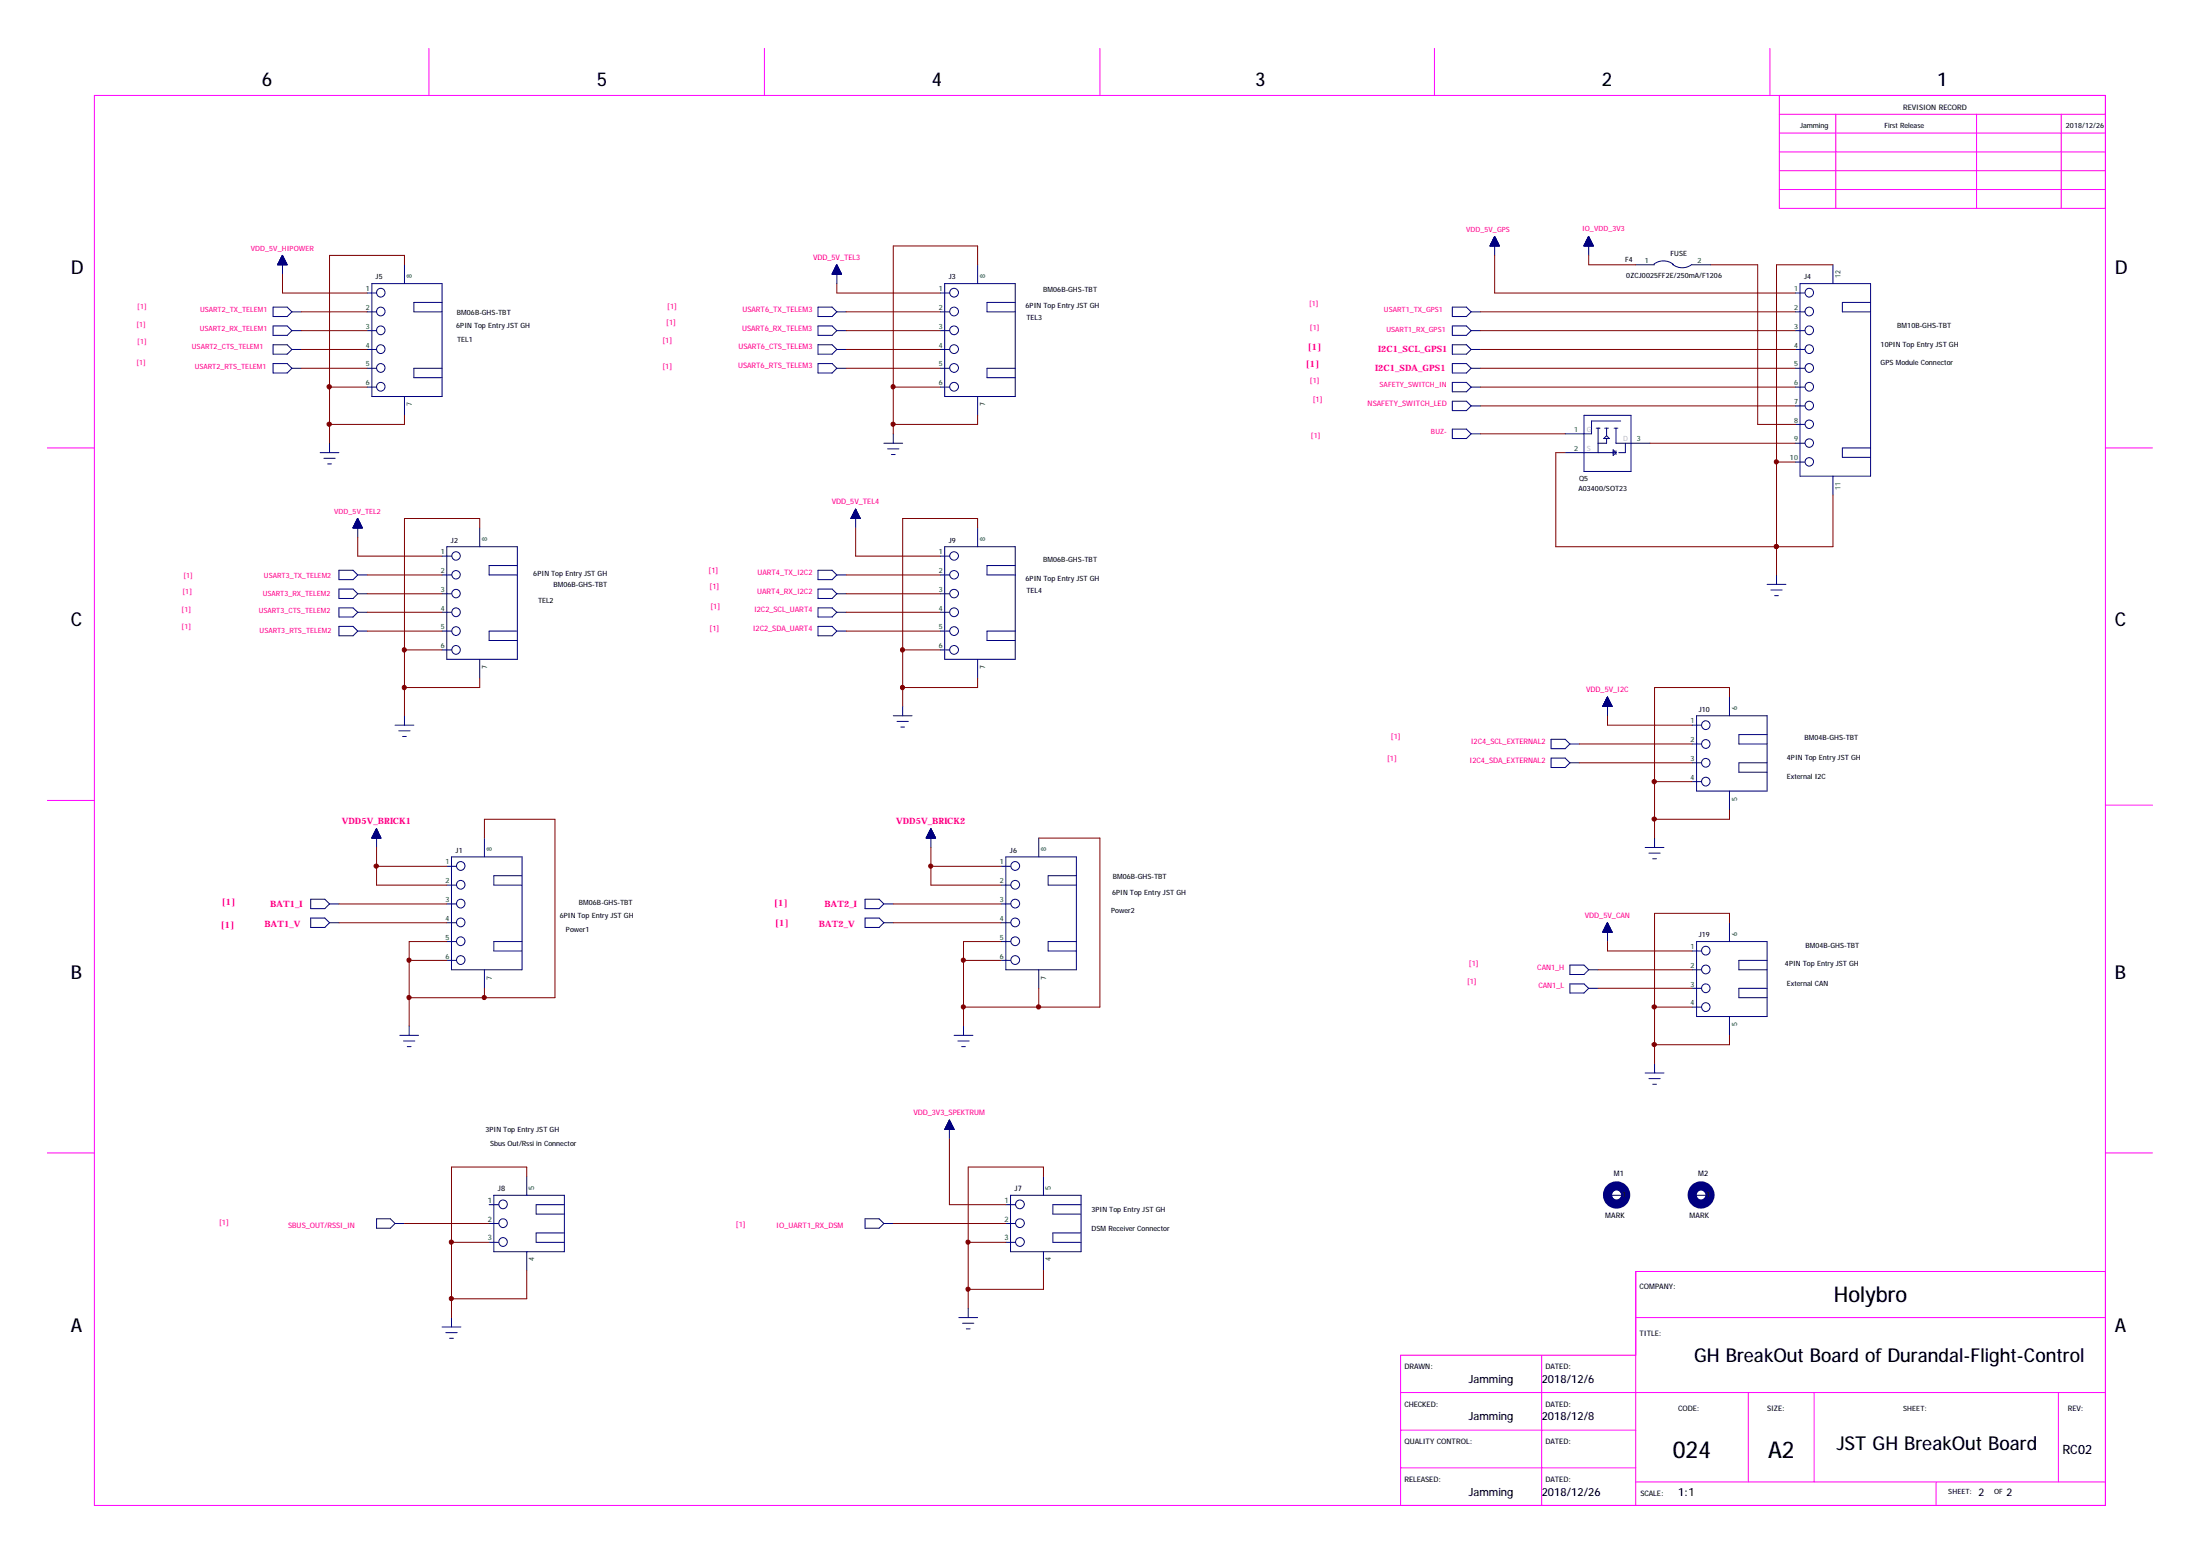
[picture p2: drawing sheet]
<svg xmlns="http://www.w3.org/2000/svg" width="297mm" height="210mm" viewBox="0 0 297 210" stroke-linecap="round" stroke-linejoin="round" font-family="sans-serif">
<g fill="none" stroke="#000080" stroke-width="1.2">
<circle cx="218.3" cy="161.3" r="1.23"/>
<circle cx="229.7" cy="161.3" r="1.22"/>
</g>
<g fill="none" stroke="#000080" stroke-width=".14">
<path d="M37.5 35.7h1.2M37.5 35.6h1.2M37.5 35.6h1.2v.1M37.5 35.5v.2M37.6 35.5h1.1M37.6 35.5h1.1v.2M37.6 35.4h1M37.6 35.4v.3M37.7 35.7v-.3h.9v.3M37.7 35.3h.9M37.7 35.3h.8v.4M37.7 35.2v.5"/>
<path d="M37.8 35.2h.7M37.8 35.7v-.5h.7v.5M37.8 35.1h.6M37.8 35.1h.6v.6M37.8 35v.7M37.8 35h.6M37.9 35h.5v.7M37.9 34.9h.4v.8M38 34.8h.3v.9M38 34.7v1M38 34.7h.3M38 34.6h.2v1.1"/>
<path d="M38 34.6v1.1M38.1 34.6h.1M38.1 34.6h.1v1.1M38.1 34.5v1.2M38.1 34.5h.1M38.1 34.5l.7 1.2h-1.3M38.1 34.5v2.5M38.1 34.5l-.6 1.2M38.3 34.8h-.4v.9M38.4 34.9h-.5v.8M49.6 39.6h1.2M50.2 38.3h9.5v15.2h-9.5z"/>
<path d="M54.6 35.7v2.6M112.4 37v-.1h1.2v.1M112.4 36.9h1.2M112.4 36.8h1.1v.2M112.5 36.8h1v.2M112.5 36.7h1M112.5 36.7v.3M112.5 37v-.4h1v.4M112.6 36.6h.8M112.6 36.5h.8v.5M112.6 36.5v.5M112.6 36.5h.8"/>
<path d="M112.6 37v-.6h.7v.6M112.6 36.4h.7M112.7 36.3h.6v.7M112.7 36.3h.5v.7M112.8 36.1h.4v.9M112.8 36.1v.9M112.8 36.1h.4M112.8 36h.3v1M112.8 36v1M112.9 36h.2M112.9 35.9h.2v1.1M112.9 35.9v1.1"/>
<path d="M112.9 35.9h.2M112.9 35.8h.1v1.2M113 35.7v2.6M113 35.7l-.6 1.3M113 35.7l.6 1.3h-1.2M113 35.8l-.1 1.2M113.2 36.2h-.5v.8M113.2 36.3h-.5v.7M113.5 36.8h-1.1v.2M127 39.6h1.2M127.6 38.3h9.5v15.2h-9.5zM132 35.7v2.6"/>
<path d="M201.2 33.2v-.1h1.2v.1M201.2 33.1h1.2M201.3 33h1.1v.2M201.3 33v.2M201.3 33h1.1M201.3 32.9h1v.3M201.3 32.9v.3M201.3 32.9h1M201.3 33.2v-.4h1v.4M201.4 32.8h.8M201.4 32.7h.8v.5M201.5 33.2v-.6h.7v.6"/>
<path d="M201.5 32.6h.6M201.5 32.5h.6v.7M201.5 32.5v.7M201.5 32.5h.6M201.5 32.4h.6v.8M201.5 32.4v.8M201.6 32.4h.5M201.6 32.3h.4v.9M201.6 32.3v.9M201.6 32.3h.4M201.7 32.2h.3v1M201.7 32.1h.2v1.1"/>
<path d="M201.8 32v1.2M201.8 31.9v2.6M201.8 31.9l-.6 1.3h1.2M201.8 31.9l.6 1.3M201.8 32h.1M201.9 32.1h-.2v1.1M201.9 32.2h-.2v1M202.2 32.7h-.8v.5M213.9 33.2v-.1h1.2v.1M213.9 33.1h1.2M213.9 33h1.2v.2M213.9 33v.2"/>
<path d="M214 33h1M214 32.9h1v.3M214 32.9h1M214 32.9v.3M214 33.2v-.4h.9v.4M214 32.8h.9M214.1 32.7h.8v.5M214.1 32.7v.5M214.1 32.7h.8M214.1 33.2v-.6h.7v.6M214.2 32.6h.6M214.2 32.5h.6v.7"/>
<path d="M214.2 32.5v.7M214.2 32.5h.6M214.2 32.4h.6v.8M214.3 32.3h.4v.9M214.3 32.2h.3v1M214.3 32.2v1M214.4 32.2h.2M214.4 32.1h.2v1.1M214.4 32.1v1.1M214.4 32.1h.1M214.4 32h.1v1.2M214.4 32v1.2"/>
<path d="M214.5 32h.1M214.5 31.9l.6 1.3h-1.2M214.5 31.9v2.6M214.5 31.9l-.6 1.3M214.7 32.3h-.4v.9M214.7 32.4h-.5v.8M220.9 35.7h2.5M223.3 35.7a1.96 1.96 0 0 1 2.6 0M225.9 35.7h-.1a2.1 2.1 0 0 0 2.6 0M228.5 35.7h2.5M242.4 39.6h1.3M243 38.3h9.6v26h-9.6z"/>
<path d="M247.5 35.7v2.6M36.9 41.5h1.9l.6 .6-.6 .6h-1.9zM36.9 44h1.9l.6 .6-.6 .7h-1.9zM36.9 46.5h1.9l.6 .7-.6 .6h-1.9zM36.9 49.1h1.9l.6 .6-.6 .6h-1.9zM39.4 42.1h1.3M39.4 49.7h1.3M39.4 44.6h1.3M39.4 47.2h1.3M44.5 59.8v1.3M49.6 42.1h1.2M49.6 49.7h1.2"/>
<path d="M49.6 44.6h1.2M49.6 47.2h1.2M49.6 52.3h1.2M54.6 53.5v2.6M59.7 40.8h-3.8v1.3h3.8M59.7 49.7h-3.8v1.3h3.8M110.4 41.5h2l.6 .6-.6 .6h-2zM110.4 44h2l.6 .6-.6 .7h-2zM110.4 46.5h2l.6 .7-.6 .6h-2zM110.4 49.1h2l.6 .6-.6 .6h-2zM113 42.1h1.3M113 49.7h1.3"/>
<path d="M113 44.6h1.3M113 47.2h1.3M119.3 59.8h2.6M120.6 58.6v1.2M127 42.1h1.2M127 49.7h1.2M127 44.6h1.2M127 47.2h1.2M127 52.3h1.2M132 53.5v2.6M137.1 40.8h-3.8v1.3h3.8M137.1 49.7h-3.8v1.3h3.8"/>
<path d="M196.1 57.9h1.9l.6 .7-.6 .6h-1.9zM196.1 41.5h1.9l.6 .6-.6 .6h-1.9zM196.1 44h1.9l.6 .6-.6 .7h-1.9zM196.1 46.5h1.9l.6 .7-.6 .6h-1.9zM196.1 49.1h1.9l.6 .6-.6 .6h-1.9zM196.1 51.6h1.9l.6 .7-.6 .6h-1.9zM196.1 54.2h1.9l.6 .6-.6 .6h-1.9zM198.6 42.1h1.3M198.6 49.7h1.3M198.6 44.6h1.3M198.6 47.2h1.3M198.6 52.3h1.3"/>
<path d="M198.6 54.8h1.3M198.6 58.6h1.3M213.9 56.1h6.3v7.5h-6.3zM215.5 57.8h.5M215.8 57.8v3.3M216.5 59.2l.4-.4 .4 .4zM216.7 57.8h.5M216.9 59.2v.6h-1.1M216.9 57.8v1M217.9 57.8h.5M218.2 57.8v2h4.6M218.8 56.8h-3.9v1.8h-3.6"/>
<path d="M219.5 59.8v1.3h-.9M242.4 42.1h1.3M242.4 49.7h1.3M242.4 44.6h1.3M242.4 47.2h1.3M242.4 52.3h1.3M242.4 54.8h1.3M242.4 57.3h1.3M242.4 59.8h1.3M252.6 40.8h-3.8v1.3h3.8M43.2 61.1h2.6M43.7 61.9h1.6"/>
<path d="M44.2 62.6h.5M45.8 77h1.9l.6 .6-.6 .6h-1.9zM45.8 79.5h1.9l.6 .7-.6 .6h-1.9zM47.7 71.2l1.2 .1M47.7 71.2v.1M47.7 71.2h1.2M47.7 71.3v-.2h1.2v.2M47.8 71h1M47.8 71h1v.3M47.8 70.9h.9v.4M47.8 70.8h.9M47.8 70.9v.4"/>
<path d="M47.9 71.3v-.5h.8v.5M47.9 70.8h.8M47.9 70.7h.7v.6M47.9 70.7v.6M48 70.7h.6M48 70.6h.6v.7M48 70.5v.8M48 70.5h.6M48 70.5h.6v.8M48.1 70.4h.4v.9M48.1 70.3h.3v1M48.1 70.2v1.1"/>
<path d="M48.2 70.2h.2M48.2 70.2h.2v1.1M48.2 70.2v1.1M48.2 70.2h.1M48.2 70.1h.1v1.2M48.2 70v1.3M48.3 70h.1M48.3 77.6h1.3M48.3 70v2.5M48.3 70l-.6 1.3M48.3 70l.6 1.3h-1.2M48.5 70.3h-.4v1"/>
<path d="M48.5 70.5h-.5v.8M48.8 71h-1v.3M59.7 77.6h1.3M59.7 75.1h1.3M60.3 73.8h9.5v15.2h-9.5zM64.8 71.3v2.5M69.8 76.3h-3.8v1.3h3.8M110.4 77h2l.6 .6-.6 .6h-2zM110.4 79.5h2l.6 .7-.6 .6h-2zM113 77.6h1.3M114.9 69.9l1.2 .1M114.9 69.9v.1"/>
<path d="M114.9 69.9h1.2M115 70v-.2h1.1v.2M115 69.8h1M115 69.7h1v.3M115.1 69.7h.9v.3M115.1 69.6v.4M115.1 69.6h.9M115.1 70v-.5h.8v.5M115.1 69.5h.8M115.1 69.4h.8v.6M115.1 69.4v.6M115.2 69.4h.7"/>
<path d="M115.2 69.3h.6v.7M115.3 69.2h.5v.8M115.3 69.1h.4v.9M115.3 69.1v.9M115.4 69.1h.3M115.4 69h.3v1M115.4 69v1M115.4 69h.3M115.4 68.9h.2v1.1M115.4 68.9v1.1M115.4 68.9h.2M115.5 68.8h.1v1.2"/>
<path d="M115.5 68.7v2.6M115.5 68.7l-.6 1.3M115.5 68.7l.7 1.3h-1.3M115.5 68.8v1.2M115.7 69.2h-.4v.8M115.8 69.3h-.6v.7M116 69.7h-1v.3M119.8 60.6h1.6M120.4 61.4h.5M127 77.6h1.2M127 75.1h1.2M127.6 73.8h9.5v15.2h-9.5z"/>
<path d="M132 71.3v2.5M137.1 76.3h-3.8v1.3h3.8M211.3 61.1h6.9M217.8 60.7l.4 .4-.4 .4zM218.2 60.8v.6M238.6 78.9h2.5M239.1 79.6h1.5M239.9 77.6v1.3M242.4 62.4h1.3M247.5 64.3v2.5M252.6 60.5h-3.8v1.2h3.8M45.8 82.1h1.9l.6 .5-.6 .7h-1.9z"/>
<path d="M45.8 84.6h1.9l.6 .6-.6 .6h-1.9zM48.3 85.2h1.3M48.3 80.2h1.3M48.3 82.6h1.3M53.3 97.9h2.6M53.8 98.7h1.6M54.4 99.4h.5M54.6 96.6v1.3M59.7 85.2h1.3M59.7 80.2h1.3M59.7 82.6h1.3M59.7 87.7h1.3"/>
<path d="M64.8 89v2.5M69.8 85.2h-3.8v1.3h3.8M110.4 82.1h2l.6 .5-.6 .7h-2zM110.4 84.6h2l.6 .6-.6 .6h-2zM113 85.2h1.3M113 80.2h1.3M113 82.6h1.3M120.6 96.6h2.5M121.1 97.4h1.5M121.6 98.1h.5M121.9 95.3v1.3M127 85.2h1.2"/>
<path d="M127 80.2h1.2M127 82.6h1.2M127 87.7h1.2M132 89v2.5M137.1 85.2h-3.8v1.3h3.8M209.4 99.8h1.9l.7 .6-.7 .7h-1.9zM216.4 95.3h1.2M216.5 95.3h1.1M216.5 95.2h1.1v.1M216.5 95.2v.1M216.5 95.2h1.1M216.5 95.3v-.2h1.1v.2"/>
<path d="M216.5 95.1h1M216.6 95h.9v.3M216.6 94.9h.8v.4M216.6 94.9v.4M216.7 94.8h.7M216.7 95.3v-.5h.7v.5M216.7 94.8h.6M216.7 94.7h.6v.6M216.7 94.7v.6M216.7 94.7h.6M216.8 94.6h.5v.7M216.8 94.5h.4v.8"/>
<path d="M216.9 94.4h.3v.9M216.9 94.3v1M216.9 94.2v1.1M216.9 94.3h.3M216.9 94.3h.2v1M217 94.2h.1M217 94.2h.1v1.1M217 94.2v1.1M217 94.1v2.5M217 94.1l-.6 1.2M217 94.1l.7 1.2h-1.3M217.2 94.5h-.4v.8"/>
<path d="M217.3 94.5h-.5v.8M217.5 95h-.9v.3M228.5 97.9h1.2M229.1 96.6h9.5v10.2h-9.5zM233.5 94.1v2.5M238.6 99.2h-3.8v1.2h3.8M239.6 80.4h.5M50.2 113.1h1.2M50.2 113h1.2M50.2 113.1v-.1h1.2v.1M50.3 112.9h1.1M50.3 113.1v-.2h1v.2"/>
<path d="M50.3 112.8h1M50.4 113.1v-.4h.9v.4M50.4 112.7h.8M50.4 113.1v-.4h.8v.4M50.5 112.6h.7M50.5 113.1v-.5h.6v.5M50.5 112.5h.6M50.5 113.1v-.6h.6v.6M50.5 112.4h.6M50.6 112.3h.4M50.6 113.1v-.9h.4v.9M50.6 112.2h.4"/>
<path d="M50.7 112.1h.2M50.8 112h.1M50.8 111.9h.1M50.8 111.9v2.5M50.8 111.9l.6 1.2h-1.2M50.8 111.9l-.6 1.2M50.8 111.9v1.2M50.9 112.1h-.2v1M50.9 112v1.1M51 112.2h-.3v.9M51 112.1v1M51.1 112.4h-.5v.7"/>
<path d="M51.1 112.3v.8M60.3 119.5h1.3M60.3 116.9h1.3M61 115.7h9.5v15.2h-9.5zM65.4 113.1v2.6M70.5 118.2h-3.8v1.3h3.8M125.1 113.1h1.2M125.1 113h1.2M125.1 113.1v-.1h1.1v.1M125.1 112.9h1.1M125.2 113.1v-.2h1v.2M125.2 112.8h1"/>
<path d="M125.2 113.1v-.4h1v.4M125.3 112.7h.8M125.3 113.1v-.4h.8v.4M125.3 112.6h.8M125.3 113.1v-.5h.7v.5M125.3 112.5h.7M125.4 113.1v-.6h.6v.6M125.4 112.4h.5M125.4 112.3h.5M125.5 113.1v-.9h.4v.9M125.5 112.2h.4M125.6 112.1h.2v1"/>
<path d="M125.6 112h.2M125.6 113.1v-1.2h.1v1.2M125.6 111.9h.1M125.7 111.9l.6 1.2h-1.2M125.7 111.9v2.5M125.7 111.9l-.6 1.2M125.8 112.1h-.2v1M125.8 112v1.1M125.8 112.2h-.3v.9M125.9 112.4h-.5v.7M125.9 112.3v.8M135.2 119.5h1.2"/>
<path d="M135.2 116.9h1.2M135.8 115.7h9.5v15.2h-9.5zM140.3 113.1v2.6M145.3 118.2h-3.8v1.3h3.8M209.4 102.3h1.9l.7 .7-.7 .6h-1.9zM212 100.4h1.2M212 103h1.2M222.1 114.4h2.6M222.6 115.2h1.6M223.1 115.9h.5M223.4 113.1v1.3M228.5 100.4h1.2"/>
<path d="M228.5 103h1.2M228.5 105.5h1.2M233.5 106.8v2.5M238.6 103h-3.8v1.2h3.8M42 121.4h1.9l.6 .6-.6 .7h-1.9zM42 123.9h1.9l.6 .7-.6 .6h-1.9zM44.5 122h1.3M44.5 124.6h1.3M54 139.8h2.5M55.2 138.5v1.3M60.3 127.1h1.3M60.3 122h1.3"/>
<path d="M60.3 124.6h1.3M60.3 129.6h1.3M65.4 130.9v2.5M70.5 127.1h-3.8v1.3h3.8M116.8 121.4h1.9l.6 .6-.6 .7h-1.9zM116.8 123.9h1.9l.6 .7-.6 .6h-1.9zM119.3 122h1.3M119.3 124.6h1.3M128.8 139.8h2.6M130.1 138.5v1.3M135.2 127.1h1.2M135.2 122h1.2"/>
<path d="M135.2 124.6h1.2M135.2 129.6h1.2M140.3 130.9v2.5M145.3 127.1h-3.8v1.3h3.8M212 130.3h1.9l.6 .6-.6 .6h-1.9zM212 132.8h1.9l.6 .6-.6 .6h-1.9zM214.5 130.9h1.3M214.5 133.4h1.3M216.4 125.7v.1M216.4 125.8h1.2M216.5 125.8v-.1h1.1v.1M216.5 125.7h1.1"/>
<path d="M216.5 125.6h1.1M216.5 125.6h1.1v.2M216.6 125.8v-.4h.9v.4M216.6 125.4h.9M216.6 125.3v.5M216.6 125.4h.8v.4M216.7 125.2v.6M216.7 125.3h.7v.5M216.7 125.3h.7M216.7 125.2h.6M216.7 125.1v.7M216.7 125.2h.6v.6"/>
<path d="M216.7 125.1h.6M216.8 125.1h.5v.7M216.8 124.9h.4v.9M216.9 124.8v1M216.9 124.9h.3v.9M216.9 124.7v1.1M216.9 124.8h.2v1M216.9 124.8h.3M217 124.6v1.2M217 124.6h.1v1.2M217 124.7h.1M217 124.6h.1"/>
<path d="M217 124.6v2.5M217 124.6l-.6 1.2M217 124.6l.7 1.2h-1.3M217.2 124.9h-.4v.9M217.3 125h-.5v.8M217.5 125.5h-1v.3M228.5 130.9h1.2M228.5 128.4h1.2M228.5 133.4h1.2M228.5 135.9h1.2M229.1 127.1h9.5v10.1h-9.5zM233.5 124.6v2.5"/>
<path d="M233.5 137.2v2.6M238.6 129.6h-3.8v1.3h3.8M238.6 133.4h-3.8v1.3h3.8M54.5 140.5h1.5M55 141.3h.5M71.1 158.8v2.5M127.6 152.5h1.2M127.6 152.4h1.2M127.6 152.3h1.1v.2M127.6 152.3v.2M127.7 152.3h1M127.7 152.5v-.3h1v.3"/>
<path d="M127.7 152.2h1M127.7 152.1h1v.4M127.7 152.1v.4M127.8 152.1h.8M127.8 152h.8v.5M127.8 151.9h.8M127.8 152v.5M127.8 152.5v-.6h.8v.6M127.8 151.9h.7M127.9 151.8h.6v.7M127.9 151.8v.7M127.9 151.8h.6"/>
<path d="M127.9 151.7h.5v.8M127.9 151.7v.8M128 151.7h.4M128 151.6h.4v.9M128 151.6v.9M128 151.6h.4M128.1 151.5h.3v1M128.1 151.4h.2v1.1M128.1 151.3h.1v1.2M128.1 151.3v1.2M128.2 151.2v2.5M128.2 151.2l-.6 1.3h1.2"/>
<path d="M128.2 151.2l.6 1.3M128.2 151.3h.1M128.3 151.4h-.2v1.1M129.3 140.5h1.6M129.8 141.3h.5M140.9 158.8v2.5M222.1 144.8h2.6M222.6 145.6h1.6M223.1 146.4h.5M223.4 143.6v1.2M50.8 164.5h1.9l.6 .7-.6 .6h-1.9zM53.3 165.2h1.3"/>
<path d="M59.7 179.1h2.5M60.2 179.9h1.5M61 177.9v1.2M66 162.6h1.3M66 167.7h1.3M66 165.2h1.3M66.7 161.3h9.5v7.7h-9.5zM71.1 169v2.5M76.2 162.6h-3.8v1.3h3.8M76.2 166.4h-3.8v1.3h3.8M116.8 164.5h1.9l.6 .7-.6 .6h-1.9zM119.3 165.2h1.3"/>
<path d="M129.5 177.9h2.5M130 178.6h1.5M130.5 179.4h.5M130.7 176.6v1.3M135.8 162.6h1.3M135.8 167.7h1.3M135.8 165.2h1.3M136.4 161.3h9.6v7.7h-9.6zM140.9 169v2.5M146 162.6h-3.8v1.3h3.8M146 166.4h-3.8v1.3h3.8M217 161.3h2.6"/>
<path d="M228.5 161.3h2.5M60.7 180.7h.5"/>
<circle cx="51.4" cy="39.5" r=".59"/>
<circle cx="128.8" cy="39.5" r=".59"/>
<circle cx="244.3" cy="39.5" r=".59"/>
<circle cx="51.4" cy="42" r=".59"/>
<circle cx="51.4" cy="49.7" r=".59"/>
<circle cx="51.4" cy="44.6" r=".59"/>
<circle cx="51.4" cy="52.2" r=".59"/>
<circle cx="51.4" cy="47.1" r=".59"/>
<circle cx="128.8" cy="42" r=".59"/>
<circle cx="128.8" cy="49.7" r=".59"/>
<circle cx="128.8" cy="47.1" r=".59"/>
<circle cx="128.8" cy="52.2" r=".59"/>
<circle cx="128.8" cy="44.6" r=".59"/>
<circle cx="244.3" cy="54.7" r=".59"/>
<circle cx="244.3" cy="42" r=".59"/>
<circle cx="244.3" cy="49.7" r=".59"/>
<circle cx="244.3" cy="47.1" r=".59"/>
<circle cx="244.3" cy="52.2" r=".59"/>
<circle cx="244.3" cy="44.6" r=".59"/>
<circle cx="244.3" cy="57.3" r=".57"/>
<circle cx="244.3" cy="59.8" r=".57"/>
<circle cx="61.6" cy="75" r=".57"/>
<circle cx="61.6" cy="77.6" r=".57"/>
<circle cx="128.8" cy="75" r=".58"/>
<circle cx="128.8" cy="77.6" r=".58"/>
<circle cx="244.3" cy="62.3" r=".57"/>
<circle cx="61.6" cy="85.2" r=".59"/>
<circle cx="61.6" cy="82.6" r=".59"/>
<circle cx="61.6" cy="87.7" r=".59"/>
<circle cx="61.6" cy="80.1" r=".57"/>
<circle cx="128.8" cy="85.2" r=".59"/>
<circle cx="128.8" cy="82.6" r=".59"/>
<circle cx="128.8" cy="87.7" r=".59"/>
<circle cx="128.8" cy="80.1" r=".58"/>
<circle cx="230.3" cy="97.9" r=".59"/>
<circle cx="62.2" cy="116.9" r=".59"/>
<circle cx="62.2" cy="119.4" r=".59"/>
<circle cx="137.1" cy="116.9" r=".59"/>
<circle cx="137.1" cy="119.4" r=".59"/>
<circle cx="230.3" cy="105.5" r=".59"/>
<circle cx="230.3" cy="100.4" r=".59"/>
<circle cx="230.3" cy="103" r=".59"/>
<circle cx="62.2" cy="129.6" r=".59"/>
<circle cx="62.2" cy="127" r=".59"/>
<circle cx="62.2" cy="124.5" r=".59"/>
<circle cx="62.2" cy="122" r=".59"/>
<circle cx="137.1" cy="124.5" r=".59"/>
<circle cx="137.1" cy="127.1" r=".59"/>
<circle cx="137.1" cy="129.6" r=".59"/>
<circle cx="137.1" cy="122" r=".59"/>
<circle cx="230.3" cy="135.9" r=".59"/>
<circle cx="230.3" cy="130.9" r=".59"/>
<circle cx="230.3" cy="133.4" r=".59"/>
<circle cx="230.3" cy="128.3" r=".59"/>
<circle cx="67.9" cy="167.6" r=".59"/>
<circle cx="67.9" cy="165.1" r=".59"/>
<circle cx="67.9" cy="162.6" r=".59"/>
<circle cx="137.7" cy="167.6" r=".59"/>
<circle cx="137.7" cy="165.1" r=".59"/>
<circle cx="137.7" cy="162.6" r=".59"/>
</g>
<g fill="none" stroke="#800000" stroke-width=".14">
<path d="M38.1 37v2.6h11.5M54.6 35.7v-1.2h-10.1v25.3M113 38.3v1.3h14M132 35.7v-2.5h-11.4v25.4M201.8 34.5v5.1h40.6M214.5 34.5v1.2h6.4M231 35.7h6.3v21.6h5.1M247.5 35.7h-7.6v41.9M40.7 42.1h8.9M40.7 44.6h8.9M40.7 47.2h8.9M40.7 49.7h8.9"/>
<path d="M44.5 52.3h5.1M54.6 56.1v1.2h-10.1M114.3 42.1h12.7M114.3 44.6h12.7M114.3 47.2h12.7M114.3 49.7h12.7M120.6 52.3h6.4M132 56.1v1.2h-11.4M199.9 52.3h42.5M199.9 58.6h11.4M199.9 54.8h42.5M199.9 42.1h42.5"/>
<path d="M199.9 44.6h42.5M199.9 47.2h42.5M199.9 49.7h42.5M222.8 59.8h19.6M48.3 72.5v2.6h11.4M49.6 77.6h10.1M64.8 71.3v-1.3h-10.2v26.6M114.3 77.6h12.7M115.5 71.3v3.8h11.5M132 71.3v-1.3h-10.1v25.3M211.3 61.1h-1.2v12.7h37.4v-7M239.9 62.4h2.5"/>
<path d="M49.6 82.6h10.1M49.6 85.2h10.1M49.6 80.2h10.1M54.6 87.7h5.1M64.8 91.5v1.3h-10.2M114.3 82.6h12.7M114.3 85.2h12.7M114.3 80.2h12.7M121.9 87.7h5.1M132 91.5v1.3h-10.1M217 96.6v1.3h11.5M233.5 94.1v-1.3h-10.1v20.3"/>
<path d="M50.8 116.9h9.5M50.8 114.4v5.1h9.5M65.4 113.1v-2.5h9.5v24.1h-19.7M125.7 116.9h9.5M125.7 114.4v5.1h9.5M140.3 113.1h8.2v22.8h-18.4M213.2 100.4h15.3M213.2 103h15.3M223.4 105.5h5.1M233.5 109.3v1.3h-10.1M45.8 122h14.5M45.8 124.6h14.5"/>
<path d="M55.2 129.6h5.1M60.3 127.1h-5.1v11.4M65.4 133.4v1.3M120.6 122h14.6M120.6 124.6h14.6M130.1 129.6h5.1M135.2 127.1h-5.1v11.4M140.3 133.4v2.5M215.8 130.9h12.7M215.8 133.4h12.7M217 127.1v1.3h11.5M223.4 135.9h5.1"/>
<path d="M233.5 124.6v-1.3h-10.1v20.3M233.5 139.8v1.2h-10.1M71.1 158.8v-1.3h-10.1v20.4M128.2 153.7v8.9h7.6M140.9 158.8v-1.3h-10.2v19.1M54.6 165.2h11.4M61 167.7h5M71.1 171.5v3.8h-10.1M120.6 165.2h15.2M130.7 167.7h5.1M140.9 171.5v2.5h-10.2"/>
</g>
<g fill="#800000" stroke="#800000" stroke-width=".14">
<circle cx="44.5" cy="52.2" r=".3"/>
<circle cx="54.6" cy="87.7" r=".29"/>
<circle cx="50.8" cy="116.9" r=".29"/>
<circle cx="55.2" cy="129.6" r=".29"/>
<circle cx="125.7" cy="116.9" r=".29"/>
<circle cx="130.1" cy="129.6" r=".29"/>
<circle cx="130.1" cy="135.9" r=".29"/>
<circle cx="140.2" cy="135.9" r=".29"/>
<circle cx="239.8" cy="62.3" r=".29"/>
<circle cx="44.5" cy="57.3" r=".29"/>
<circle cx="55.2" cy="134.6" r=".29"/>
<circle cx="54.6" cy="92.8" r=".29"/>
<circle cx="223.4" cy="105.5" r=".3"/>
<circle cx="223.4" cy="110.6" r=".29"/>
<circle cx="121.8" cy="87.7" r=".29"/>
<circle cx="121.8" cy="92.8" r=".29"/>
<circle cx="223.4" cy="135.9" r=".29"/>
<circle cx="223.4" cy="141" r=".29"/>
<circle cx="60.9" cy="167.7" r=".29"/>
<circle cx="239.8" cy="73.8" r=".29"/>
<circle cx="65.4" cy="134.6" r=".29"/>
<circle cx="60.9" cy="175.3" r=".29"/>
<circle cx="130.7" cy="167.7" r=".29"/>
<circle cx="120.6" cy="52.2" r=".29"/>
<circle cx="120.6" cy="57.3" r=".29"/>
<circle cx="130.7" cy="174" r=".29"/>
</g>
<g fill="none" stroke="#f0f" stroke-width=".14">
<path d="M12.7 12.9h271.6v190.3h-271.6zM57.9 6.5v6.4M103.2 6.5v6.4M148.5 6.5v6.4M193.7 6.5v6.4M239 6.5v6.4M240.2 12.9v15.2h44.1M240.2 15.4h44.1M240.2 18h44.1M247.9 15.4v12.7M266.9 15.4v12.7M278.3 15.4v12.7"/>
<path d="M240.2 20.5h44.1M240.2 23h44.1M240.2 25.6h44.1M6.4 60.5h6.3M284.3 60.5h6.3M6.4 108h6.3M284.3 108.7h6.3M6.4 155.6h6.3M284.3 155.6h6.3M220.9 177.9h63.4M284.3 171.6h-63.4v31.6M189.1 188h95.2"/>
<path d="M189.1 193.1h31.8M189.1 198.1h31.8M208.2 182.9v20.3M220.9 182.9h-31.8v20.3M236.1 188v12M244.9 188v12M277.9 188v12M220.9 200h63.4M261.4 200v3.2"/>
</g>
<text font-size="3.2" x="225.8" y="196.8">024</text>
<text font-size="3.1" x="238.7" y="196.8">A2</text>
<text font-size="2.9" x="247.6" y="175.8">Holybro</text>
<g font-size="2.6">
<text x="35.3" y="11.6">6</text>
<text x="80.6" y="11.6">5</text>
<text x="125.8" y="11.6">4</text>
<text x="169.5" y="11.6">3</text>
<text x="216.3" y="11.6">2</text>
<text x="261.5" y="11.6">1</text>
<text x="9.6" y="37">D</text>
<text x="285.5" y="37">D</text>
<text x="9.6" y="84.6">C</text>
<text x="285.5" y="84.6">C</text>
<text x="9.6" y="132.2">B</text>
<text x="285.5" y="132.2">B</text>
<text x="9.6" y="179.8">A</text>
<text x="285.5" y="179.8">A</text>
<text x="228.7" y="183.9">GH BreakOut Board of Durandal-Flight-Control</text>
<text x="248" y="195.7">JST GH BreakOut Board</text>
</g>
<text font-size="1.7" x="278.5" y="196.2">RC02</text>
<g font-size="1.5">
<text x="198.3" y="186.7">Jamming</text>
<text x="198.3" y="191.7">Jamming</text>
<text x="208.2" y="186.7">2018/12/6</text>
<text x="208.2" y="191.7">2018/12/8</text>
<text x="198.3" y="201.9">Jamming</text>
<text x="208.2" y="201.9">2018/12/26</text>
<text x="226.6" y="201.9">1:1</text>
</g>
<g font-size="1.4">
<text x="267.1" y="201.9">2</text>
<text x="270.9" y="201.9">2</text>
</g>
<g font-size="1.2" fill="#ff0080">
<text x="176.5" y="47.3">[1]</text>
<text x="186.1" y="47.6">I2C1_SCL_GPS1</text>
<text x="176.3" y="49.6">[1]</text>
<text x="185.7" y="50.1">I2C1_SDA_GPS1</text>
<text x="46.1" y="111.2">VDD5V_BRICK1</text>
<text x="121" y="111.2">VDD5V_BRICK2</text>
<text x="29.8" y="125.3">[1]</text>
<text x="29.9" y="122.1">[1]</text>
<text x="35.7" y="125.2">BAT1_V</text>
<text x="36.5" y="122.4">BAT1_I</text>
<text x="104.5" y="122.3">[1]</text>
<text x="104.6" y="124.9">[1]</text>
<text x="110.6" y="125.2">BAT2_V</text>
<text x="111.3" y="122.4">BAT2_I</text>
</g>
<g font-size="1">
<text x="243" y="17.3">Jamming</text>
<text x="254.4" y="17.3">First Release</text>
<text x="257" y="14.8">REVISION RECORD</text>
<text x="278.9" y="17.3">2018/12/26</text>
<text x="219.4" y="35.4">F4</text>
<text x="225.6" y="34.6">FUSE</text>
<text x="50.7" y="37.7">J5</text>
<text x="128.1" y="37.7">J3</text>
<text x="138.5" y="41.6">6PIN Top Entry JST GH</text>
<text x="140.8" y="39.4">BM06B-GHS-TBT</text>
<text x="219.6" y="37.5">0ZCJ0025FF2E/250mA/F1206</text>
<text x="243.6" y="37.7">J4</text>
<text x="61.6" y="44.3">6PIN Top Entry JST GH</text>
<text x="61.7" y="42.5">BM06B-GHS-TBT</text>
<text x="61.7" y="46.2">TEL1</text>
<text x="138.6" y="43.2">TEL3</text>
<text x="253.9" y="46.8">10PIN Top Entry JST GH</text>
<text x="256.2" y="44.3">BM10B-GHS-TBT</text>
<text x="253.9" y="49.3">GPS Module Connector</text>
<text x="213.2" y="64.9">Q5</text>
<text x="213.1" y="66.3">A03400/SOT23</text>
<text x="60.9" y="73.3">J2</text>
<text x="72" y="77.7">6PIN Top Entry JST GH</text>
<text x="128.1" y="73.3">J9</text>
<text x="140.8" y="75.8">BM06B-GHS-TBT</text>
<text x="72.6" y="81.4">TEL2</text>
<text x="74.7" y="79.3">BM06B-GHS-TBT</text>
<text x="138.5" y="78.4">6PIN Top Entry JST GH</text>
<text x="138.6" y="80">TEL4</text>
<text x="229.4" y="96.1">J10</text>
<text x="243.6" y="99.9">BM04B-GHS-TBT</text>
<text x="241.3" y="102.6">4PIN Top Entry JST GH</text>
<text x="241.3" y="105.1">External I2C</text>
<text x="61.5" y="115.1">J1</text>
<text x="136.4" y="115.1">J6</text>
<text x="150.2" y="118.6">BM06B-GHS-TBT</text>
<text x="75.6" y="123.9">6PIN Top Entry JST GH</text>
<text x="76.4" y="125.8">Power1</text>
<text x="78.1" y="122.1">BM06B-GHS-TBT</text>
<text x="150" y="123.3">Power2</text>
<text x="150.2" y="120.9">6PIN Top Entry JST GH</text>
<text x="229.4" y="126.5">J19</text>
<text x="241" y="130.4">4PIN Top Entry JST GH</text>
<text x="243.8" y="128">BM04B-GHS-TBT</text>
<text x="241.3" y="133.1">External CAN</text>
<text x="65.5" y="152.8">3PIN Top Entry JST GH</text>
<text x="66.2" y="154.7">Sbus Out/Rssi in Connector</text>
<text x="67.2" y="160.8">J8</text>
<text x="137" y="160.8">J7</text>
<text x="217.9" y="158.8">M1</text>
<text x="229.3" y="158.8">M2</text>
<text x="147.4" y="163.6">3PIN Top Entry JST GH</text>
<text x="147.4" y="166.2">DSM Receiver Connector</text>
<text x="216.7" y="164.4">MARK</text>
<text x="228.1" y="164.4">MARK</text>
<text x="221.4" y="174">COMPANY:</text>
<text x="189.6" y="184.8">DRAWN:</text>
<text x="208.7" y="184.8">DATED:</text>
<text x="221.4" y="180.4">TITLE:</text>
<text x="189.6" y="189.9">CHECKED:</text>
<text x="208.7" y="189.9">DATED:</text>
<text x="226.6" y="190.5">CODE:</text>
<text x="238.6" y="190.5">SIZE:</text>
<text x="257" y="190.5">SHEET:</text>
<text x="279.2" y="190.5">REV:</text>
<text x="189.6" y="195">QUALITY CONTROL:</text>
<text x="208.7" y="195">DATED:</text>
<text x="189.6" y="200">RELEASED:</text>
<text x="208.7" y="200">DATED:</text>
<text x="221.5" y="201.9">SCALE:</text>
<text x="263.1" y="201.7">SHEET:</text>
<text x="269.2" y="201.7">OF</text>
</g>
<g font-size="1" fill="#ff0080">
<text x="33.9" y="33.8">VDD_5V_HIPOWER</text>
<text x="109.8" y="35.1">VDD_5V_TEL3</text>
<text x="198" y="31.3">VDD_5V_GPS</text>
<text x="213.6" y="31.2">IO_VDD_3V3</text>
<text x="18.5" y="41.7">[1]</text>
<text x="90.1" y="41.7">[1]</text>
<text x="176.7" y="41.3">[1]</text>
<text x="18.4" y="44.1">[1]</text>
<text x="18.5" y="46.4">[1]</text>
<text x="25.9" y="47.2">USART2_CTS_TELEM1</text>
<text x="27" y="44.6">USART2_RX_TELEM1</text>
<text x="27" y="42.1">USART2_TX_TELEM1</text>
<text x="89.5" y="46.3">[1]</text>
<text x="90" y="43.9">[1]</text>
<text x="99.7" y="47.2">USART6_CTS_TELEM3</text>
<text x="100.2" y="44.6">USART6_RX_TELEM3</text>
<text x="100.2" y="42.1">USART6_TX_TELEM3</text>
<text x="176.9" y="44.5">[1]</text>
<text x="186.9" y="42.1">USART1_TX_GPS1</text>
<text x="187.2" y="44.8">USART1_RX_GPS1</text>
<text x="18.4" y="49.2">[1]</text>
<text x="26.3" y="49.8">USART2_RTS_TELEM1</text>
<text x="89.5" y="49.8">[1]</text>
<text x="99.7" y="49.7">USART6_RTS_TELEM3</text>
<text x="176.9" y="51.7">[1]</text>
<text x="186.3" y="52.3">SAFETY_SWITCH_IN</text>
<text x="177" y="59.1">[1]</text>
<text x="177.2" y="54.3">[1]</text>
<text x="184.7" y="54.8">NSAFETY_SWITCH_LED</text>
<text x="193.2" y="58.6">BUZ-</text>
<text x="45.1" y="69.4">VDD_5V_TEL2</text>
<text x="112.3" y="68.1">VDD_5V_TEL4</text>
<text x="24.8" y="78">[1]</text>
<text x="35.6" y="78">USART3_TX_TELEM2</text>
<text x="95.7" y="77.4">[1]</text>
<text x="102.3" y="77.6">UART4_TX_I2C2</text>
<text x="24.5" y="82.6">[1]</text>
<text x="24.6" y="80.2">[1]</text>
<text x="34.9" y="82.8">USART3_CTS_TELEM2</text>
<text x="35.5" y="80.4">USART3_RX_TELEM2</text>
<text x="95.8" y="79.5">[1]</text>
<text x="95.9" y="82.2">[1]</text>
<text x="101.8" y="82.6">I2C2_SCL_UART4</text>
<text x="102.2" y="80.2">UART4_RX_I2C2</text>
<text x="24.5" y="84.9">[1]</text>
<text x="35.1" y="85.4">USART3_RTS_TELEM2</text>
<text x="95.8" y="85.2">[1]</text>
<text x="101.6" y="85.2">I2C2_SDA_UART4</text>
<text x="214.2" y="93.4">VDD_5V_I2C</text>
<text x="187.8" y="99.8">[1]</text>
<text x="198.6" y="100.4">I2C4_SCL_EXTERNAL2</text>
<text x="187.3" y="102.7">[1]</text>
<text x="198.4" y="103">I2C4_SDA_EXTERNAL2</text>
<text x="214" y="123.9">VDD_5V_CAN</text>
<text x="198.3" y="130.4">[1]</text>
<text x="207.6" y="130.9">CAN1_H</text>
<text x="198.1" y="132.8">[1]</text>
<text x="207.7" y="133.4">CAN1_L</text>
<text x="123.3" y="150.6">VDD_3V3_SPEKTRUM</text>
<text x="29.6" y="165.4">[1]</text>
<text x="38.9" y="165.8">SBUS_OUT/RSSI_IN</text>
<text x="99.4" y="165.7">[1]</text>
<text x="104.8" y="165.8">IO_UART1_RX_DSM</text>
</g>
<g font-size="1" fill="#008000">
<text x="222.1" y="35.5">1</text>
<text x="229.2" y="35.5">2</text>
<text x="49.4" y="39.3">1</text>
<text x="49.4" y="41.8">2</text>
<text x="55.6" y="37.5" transform="rotate(-90 55.6 37.5)">8</text>
<text x="126.7" y="39.3">1</text>
<text x="126.7" y="41.8">2</text>
<text x="133" y="37.5" transform="rotate(-90 133 37.5)">8</text>
<text x="242.2" y="39.3">1</text>
<text x="242.2" y="41.8">2</text>
<text x="248.5" y="37.5" transform="rotate(-90 248.5 37.5)">12</text>
<text x="49.4" y="44.4">3</text>
<text x="49.4" y="46.9">4</text>
<text x="126.7" y="44.4">3</text>
<text x="126.7" y="46.9">4</text>
<text x="242.2" y="44.4">3</text>
<text x="242.2" y="46.9">4</text>
<text x="49.4" y="49.5">5</text>
<text x="49.4" y="52">6</text>
<text x="126.7" y="49.5">5</text>
<text x="126.7" y="52">6</text>
<text x="242.2" y="49.5">5</text>
<text x="242.2" y="52">6</text>
<text x="55.6" y="54.8" transform="rotate(-90 55.6 54.8)">7</text>
<text x="133" y="54.8" transform="rotate(-90 133 54.8)">7</text>
<text x="212.6" y="58.3">1</text>
<text x="221" y="59.6">3</text>
<text x="242.2" y="54.5">7</text>
<text x="242.2" y="57.1">8</text>
<text x="242.2" y="59.6">9</text>
<text x="212.6" y="60.8">2</text>
<text x="241.7" y="62.1">10</text>
<text x="248.5" y="66.1" transform="rotate(-90 248.5 66.1)">11</text>
<text x="59.5" y="74.8">1</text>
<text x="59.5" y="77.4">2</text>
<text x="65.8" y="73" transform="rotate(-90 65.8 73)">8</text>
<text x="126.7" y="74.8">1</text>
<text x="126.7" y="77.4">2</text>
<text x="133" y="73" transform="rotate(-90 133 73)">8</text>
<text x="59.5" y="79.9">3</text>
<text x="59.5" y="82.4">4</text>
<text x="126.7" y="79.9">3</text>
<text x="126.7" y="82.4">4</text>
<text x="59.5" y="84.9">5</text>
<text x="59.5" y="87.5">6</text>
<text x="126.7" y="84.9">5</text>
<text x="126.7" y="87.5">6</text>
<text x="65.8" y="90.3" transform="rotate(-90 65.8 90.3)">7</text>
<text x="133" y="90.3" transform="rotate(-90 133 90.3)">7</text>
<text x="234.5" y="95.9" transform="rotate(-90 234.5 95.9)">6</text>
<text x="228.3" y="97.6">1</text>
<text x="228.3" y="100.2">2</text>
<text x="228.3" y="102.7">3</text>
<text x="228.3" y="105.3">4</text>
<text x="234.5" y="108.1" transform="rotate(-90 234.5 108.1)">5</text>
<text x="60.2" y="116.7">1</text>
<text x="60.2" y="119.2">2</text>
<text x="66.4" y="114.9" transform="rotate(-90 66.4 114.9)">8</text>
<text x="135" y="116.7">1</text>
<text x="135" y="119.2">2</text>
<text x="141.3" y="114.9" transform="rotate(-90 141.3 114.9)">8</text>
<text x="60.2" y="121.8">3</text>
<text x="60.2" y="124.3">4</text>
<text x="135" y="121.8">3</text>
<text x="135" y="124.3">4</text>
<text x="60.2" y="126.8">5</text>
<text x="60.2" y="129.4">6</text>
<text x="135" y="126.8">5</text>
<text x="135" y="129.4">6</text>
<text x="228.3" y="128.1">1</text>
<text x="228.3" y="130.7">2</text>
<text x="234.5" y="126.3" transform="rotate(-90 234.5 126.3)">6</text>
<text x="66.4" y="132.2" transform="rotate(-90 66.4 132.2)">7</text>
<text x="141.3" y="132.2" transform="rotate(-90 141.3 132.2)">7</text>
<text x="228.3" y="133.2">3</text>
<text x="228.3" y="135.7">4</text>
<text x="234.5" y="138.5" transform="rotate(-90 234.5 138.5)">5</text>
<text x="72.1" y="160.6" transform="rotate(-90 72.1 160.6)">5</text>
<text x="141.9" y="160.6" transform="rotate(-90 141.9 160.6)">5</text>
<text x="219" y="161.6">1</text>
<text x="230.4" y="161.6">1</text>
<text x="65.9" y="162.4">1</text>
<text x="65.9" y="164.9">2</text>
<text x="65.9" y="167.4">3</text>
<text x="135.6" y="162.4">1</text>
<text x="135.6" y="164.9">2</text>
<text x="135.6" y="167.4">3</text>
<text x="72.1" y="170.3" transform="rotate(-90 72.1 170.3)">4</text>
<text x="141.9" y="170.3" transform="rotate(-90 141.9 170.3)">4</text>
</g>
<g font-size="1" fill="#bfbfbf">
<text x="214.2" y="58.3">G</text>
<text x="219.2" y="59.6">D</text>
<text x="214.2" y="60.8">S</text>
</g>
</svg>
